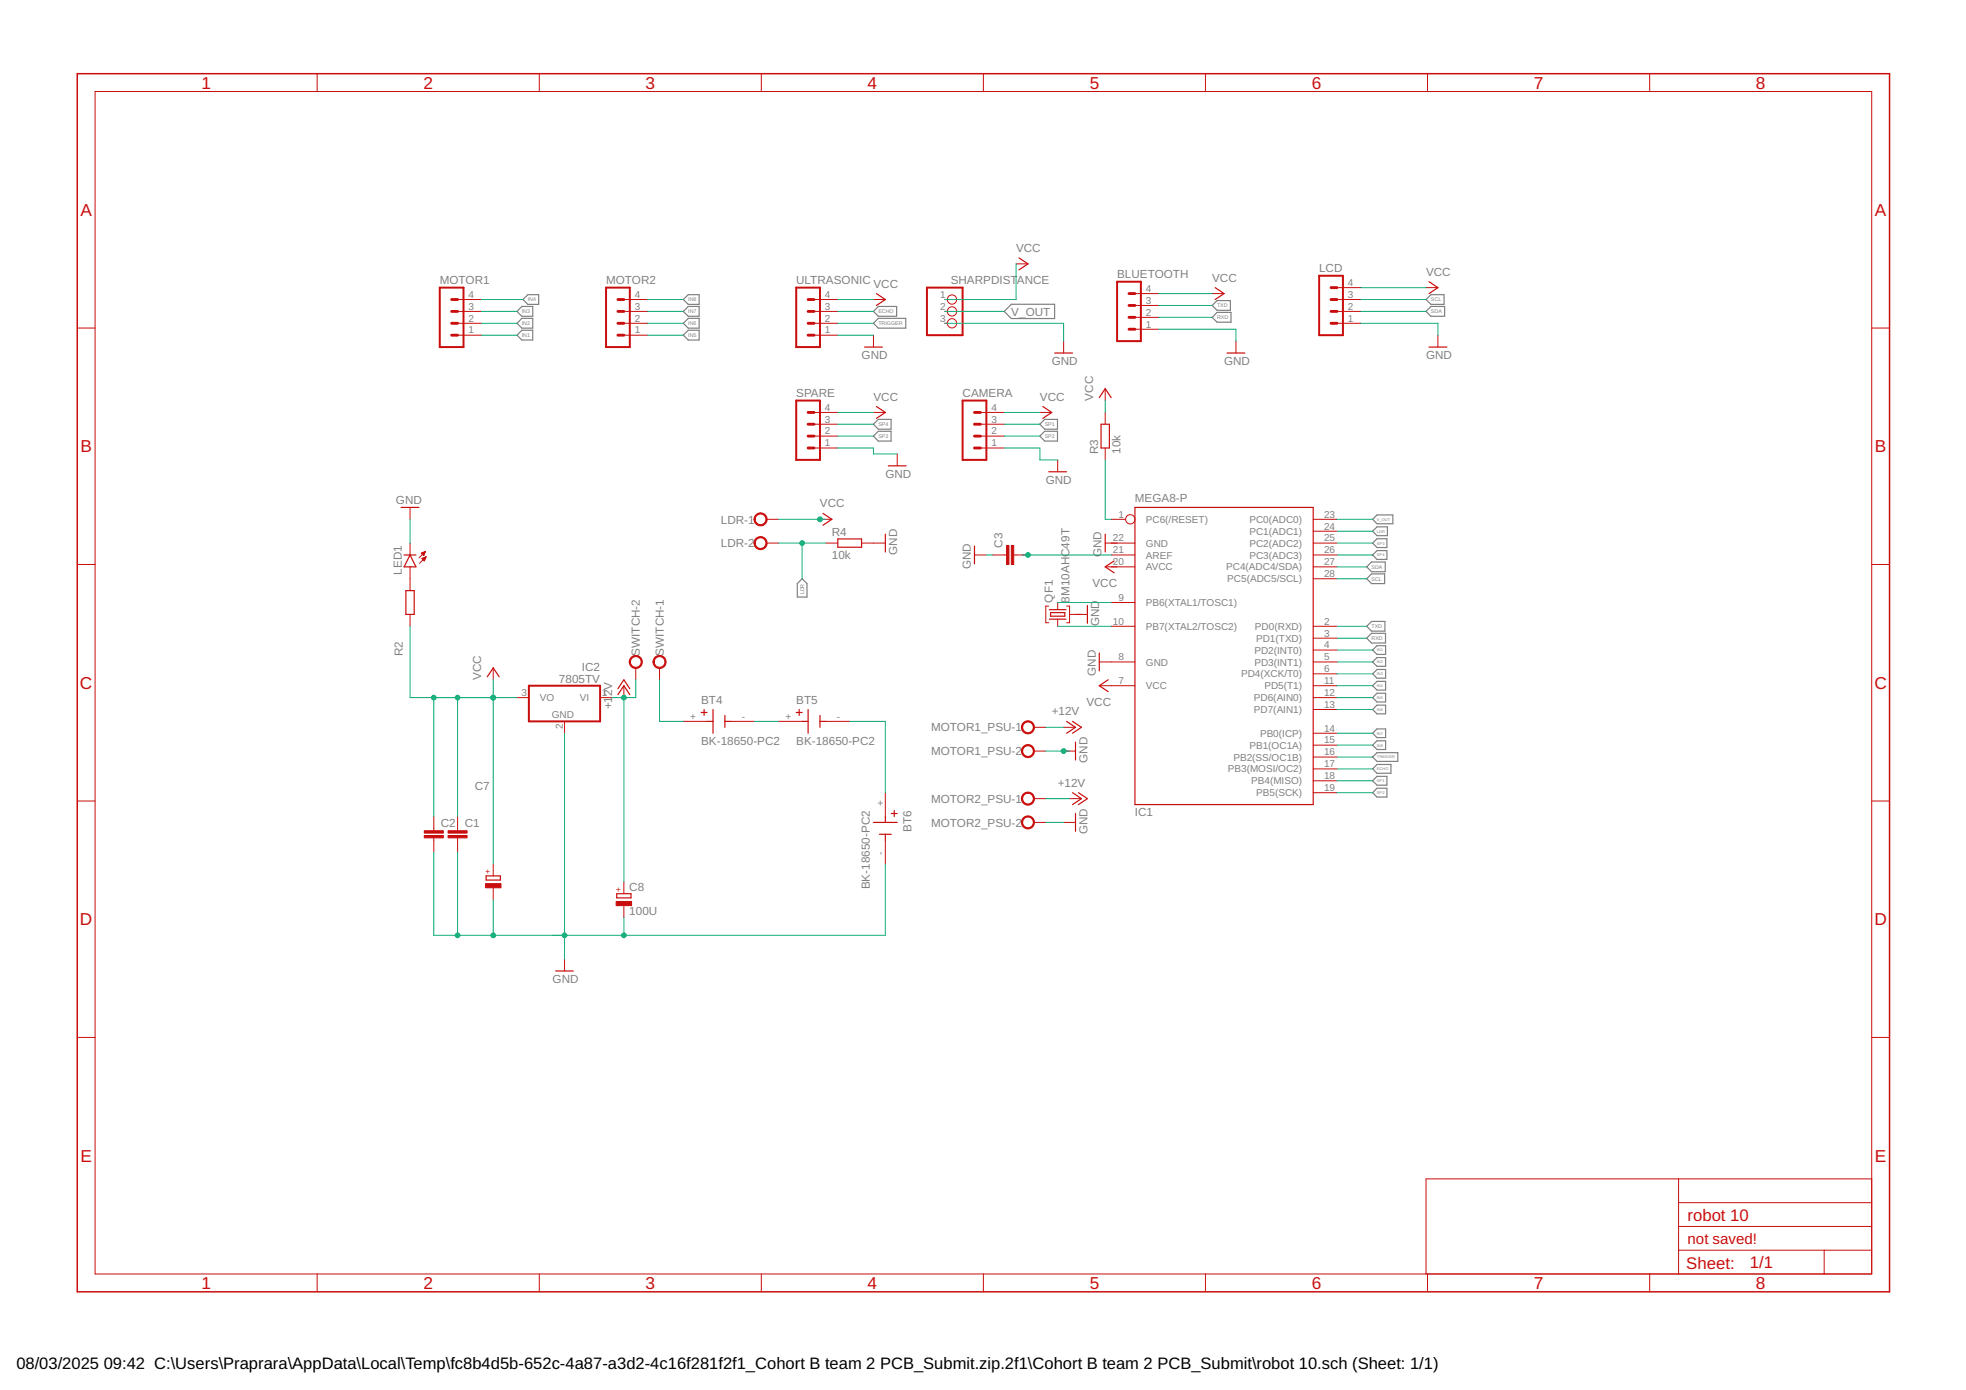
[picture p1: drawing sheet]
<svg xmlns="http://www.w3.org/2000/svg" width="420mm" height="297mm" viewBox="0 0 420 297" stroke-linecap="round" stroke-linejoin="round" font-family="sans-serif">
<g fill="none" stroke="#808080" stroke-width=".25">
<path d="M111.5 65.5h2.4v2.1h-2.4l-1-1.1zM111.5 68h2.4v2.1h-2.4l-1-1zM111.5 70.6h2.4v2.1h-2.4l-1-1.1zM111.8 64l1-1h2.3v2h-2.3zM146 64l1.1-1h2.3v2h-2.3zM147.1 65.5h2.3v2.1h-2.3l-1.1-1.1zM147.1 68h2.3v2.1h-2.3l-1.1-1zM147.1 70.6h2.3v2.1h-2.3l-1.1-1.1zM187.7 65.5h3.9v2.1h-3.9l-1-1.1zM187.7 68h5.9v2.1h-5.9l-1-1zM216.1 65h9.3v3.1h-9.3l-1.5-1.6zM259.1 65.3l1-1.1h2.9v2.1h-2.9z"/>
<path d="M260.1 66.8h3v2.1h-3l-1-1.1zM304.8 64l1-1h2.8v2h-2.8zM305.8 65.5h2.9v2.1h-2.9l-1-1.1zM187.7 89.6h2.7v2.1h-2.7l-1-1zM187.7 92.2h2.7v2.1h-2.7l-1-1.1zM223.3 89.6h2.7v2.1h-2.7l-1.1-1zM223.3 92.2h2.7v2.1h-2.7l-1.1-1.1zM293.3 111l1-1h3.4v1.9h-3.4zM293.3 118.6l1-.9h2.1v1.8h-2.1zM293.3 116.1l1-1h2.1v1.9h-2.1zM293.3 113.5l1-.9h2.2v1.9h-2.2zM170.4 124.7l1-1 1.1 1v2.9h-2.1z"/>
<path d="M293.1 135.3h3v2.1h-3l-1-1zM293.1 132.8h2.9v2.1h-2.9l-1-1.1zM293.1 122.6h2.8v2.1h-2.8l-1-1zM293.1 120.1h2.9v2.1h-2.9l-1-1.1zM293.3 138.9l1-.9h1.8v1.8h-1.8zM293.3 146.5l1-.9h1.8v1.9h-1.8zM293.3 141.5l1-1h1.8v1.9h-1.8zM293.3 144l1-.9h1.8v1.8h-1.8zM293.3 149.1l1-1h1.8v1.9h-1.8zM293.3 151.6l1-.9h1.8v1.8h-1.8zM293.3 156.7l1-.9h1.8v1.8h-1.8zM293.3 159.2l1-.9h1.8v1.9h-1.8z"/>
<path d="M293.3 161.8l1-1h4.4v1.9h-4.4zM294.3 163.4h3v1.8h-3l-1-.9zM294.3 165.9h2.1v1.9h-2.1l-1-.9zM294.3 168.4h2.1v1.9h-2.1l-1-.9z"/>
</g>
<g fill="none" stroke="#c90d0c" stroke-width=".21">
<path d="M20.3 19.6h379.7v252.6h-379.7zM67.8 15.7v3.9M115.3 15.7v3.9M162.7 15.7v3.9M210.2 15.7v3.9M257.6 15.7v3.9M305.1 15.7v3.9M352.6 15.7v3.9M217.1 56.4h2.6M16.5 70.1h3.8M97.8 71.6h5.1M97.8 69.1h5.1"/>
<path d="M97.8 66.5h5.1M97.8 64h5.1M133.3 71.6h5.1M133.3 69.1h5.1M133.3 66.5h5.1M133.3 64h5.1M174 71.6h5M174 69.1h5M174 66.5h5M174 64h5M186.7 64h2.5M186.7 71.6v2.6"/>
<path d="M201.9 69.1h.6M201.9 66.5h.6M201.9 64h.6M227.3 72.9v2.5M242.5 70.4h5.1M242.5 67.8h5.1M242.5 65.3h5.1M242.5 62.7h5.1M259.1 62.7h2.5M264.1 72.9v2.5M285.7 69.1h5.1M285.7 66.5h5.1"/>
<path d="M285.7 64h5.1M285.7 61.5h5.1M304.8 61.5h2.5M307.3 71.6v2.6M400 70.1h3.8M174 95.7h5M174 93.2h5M174 90.7h5M174 88.1h5M186.7 88.1h2.5M191.7 97v2.5M209.5 95.7h5.1"/>
<path d="M209.5 93.2h5.1M209.5 90.7h5.1M209.5 88.1h5.1M222.2 88.1h2.6M226 98.3v2.5M236.2 83.1v2.5M236.2 88.1v2.6M236.2 95.7v2.6M87.6 108.4v2.6M87.6 116.1v2.5M90 118.2l.9-.4-.3 .9zM90.1 118.2h.7"/>
<path d="M90.1 118.3h.6M90.2 119.4l.9-.4-.4 .9zM90.2 119.4h.7M90.3 118.4h.4M90.3 119.5h.5M90.3 119.3h.6M90.4 118.1h.4M90.4 118.6h.2M90.4 119.7h.4M90.5 118.7h.1M90.6 119.8h.1M90.6 119.2h.4"/>
<path d="M90.7 118h.2M90.9 119h.1M90.9 117.8l-1.4 1.4M91.1 119l-1.4 1.4M163.8 116.1h2.5M163.8 111h2.5M175.2 111h2.6M176.5 116.1h2.5M184.1 116.1h5.1M208.3 118.6h2.5M212.1 118.6h3M216.6 118.6h3.1"/>
<path d="M236.2 116.1h6.3M237.5 118.6h5M237.5 111h3.1M280.6 116.1h5.1M280.6 118.6h5.1M280.6 113.5h5.1M280.6 111h5.1M16.5 120.6h3.8M87.6 121.1v5.1M87.6 131.3v2.5M224.1 129.5h-.6v3.6h.6M226 128.8v1.5"/>
<path d="M226 132.3v1.5M227.9 129.5h.7v3.6h-.7M228.6 131.3h3.8M236.2 121.1h6.3M237.5 133.8h5M237.5 128.8h5M280.6 133.8h5.1M280.6 121.1h5.1M280.6 138.9h5.1M280.6 136.4h5.1M280.6 123.7h5.1M400 120.6h3.8"/>
<path d="M105.4 142.7v2.6M110.5 149.1h2.5M120.6 154.2v2.5M128.2 149.1h2.6M133.3 146.5v2.6M135.9 142.7v2.6M140.9 142.7v2.6M146 154.2h5.1M156.2 154.2h5.1M166.3 154.2h5.1M176.5 154.2h5.1M221 155.4h2.5"/>
<path d="M227.3 155.4h2.5M234.9 141.5h7.6M234.9 146.5h7.6M280.6 141.5h5.1M280.6 146.5h5.1M280.6 159.2h5.1M280.6 156.7h5.1M280.6 151.6h5.1M280.6 149.1h5.1M280.6 144h5.1M16.5 171.2h3.8M92.7 174.5v3"/>
<path d="M92.7 179v3.1M97.8 174.5v3M97.8 179v3.1M189.2 169.4v5.1M189.2 179.6v5M221 160.5h2.5M221 170.7h2.5M221 175.7h2.5M227.3 160.5h2.5M227.3 175.7h2.5M228.6 170.7h2.5M280.6 169.4h5.1"/>
<path d="M280.6 166.9h5.1M280.6 164.3h5.1M280.6 161.8h5.1M400 171.2h3.8M105.4 184.6v2.6M105.4 189.7v2.6M133.3 188.4v2.6M133.3 193.5v2.6M120.6 205v2.5M16.5 221.7h3.8M400 221.7h3.8M358.7 251.9v20.3"/>
<path d="M358.7 257h41.3M400 251.9h-95.2v20.3M67.8 272.2v3.9M115.3 272.2v3.9M162.7 272.2v3.9M210.2 272.2v3.9M257.6 272.2v3.9M305.1 272.2v3.9M352.6 272.2v3.9M358.7 267.2h41.3M358.7 262.1h41.3M389.8 267.2v5"/>
<circle cx="203.5" cy="69.1" r=".99"/>
<circle cx="203.5" cy="64" r=".99"/>
<circle cx="203.5" cy="66.5" r=".99"/>
<circle cx="241.6" cy="111" r=".99"/>
</g>
<path d="M16.5 15.7h387.3v260.4h-387.3z" fill="none" stroke="#c90d0c" stroke-width=".32"/>
<path d="M281.9 58.9h5.1v12.7h-5.1zM94 61.5h5.1v12.7h-5.1zM129.5 61.5h5.1v12.7h-5.1zM170.2 61.5h5v12.7h-5zM198.1 61.5h7.6v10.1h-7.6zM238.7 60.2h5.1v12.7h-5.1zM170.2 85.6h5v12.7h-5zM205.7 85.6h5.1v12.7h-5.1zM113 146.5h15.2v7.7h-15.2z" fill="none" stroke="#c90d0c" stroke-width=".42"/>
<g fill="none" stroke="#c90d0c" stroke-width=".61">
<path d="M96.5 66.5h1.3M96.5 69.1h1.3M96.5 71.6h1.3M96.5 64h1.3M132.1 66.5h1.2M132.1 69.1h1.2M132.1 71.6h1.2M132.1 64h1.2M172.7 66.5h1.3M172.7 69.1h1.3M172.7 71.6h1.3M172.7 64h1.3"/>
<path d="M241.3 65.3h1.2M241.3 67.8h1.2M241.3 70.4h1.2M241.3 62.7h1.2M284.5 66.5h1.2M284.5 69.1h1.2M284.5 64h1.2M284.5 61.5h1.2M172.7 90.7h1.3M172.7 93.2h1.3M172.7 95.7h1.3M172.7 88.1h1.3"/>
<path d="M208.3 90.7h1.2M208.3 93.2h1.2M208.3 95.7h1.2M208.3 88.1h1.2"/>
</g>
<g fill="none" stroke="#c90d0c" stroke-width=".25">
<path d="M217.8 55.1l1.9 1.3-1.9 1.3M184.8 74.2h3.8M187.3 62.7l1.9 1.3-1.9 1.3M225.4 75.4h3.8M259.7 61.5l1.9 1.2-1.9 1.3M262.2 75.4h3.8M305.4 74.2h3.8M305.4 60.2l1.9 1.3-1.9 1.2M187.3 86.9l1.9 1.2-1.9 1.3M189.8 99.5h3.9M222.9 86.9l1.9 1.2-1.9 1.3M234.9 85l1.3-1.9 1.3 1.9"/>
<path d="M235.3 90.7h1.8v5h-1.8zM85.7 108.4h3.8M86.4 118.6h2.5M87.6 118.6l1.3 2.5h-2.5zM175.9 109.7l1.9 1.3-1.9 1.2M179 115.2h5.1v1.7h-5.1zM189.2 114.2v3.8M208.3 116.7v3.8M224.1 100.8h3.8M236.2 114.2v3.8M238.1 119.9l-1.9 1.2 1.9 1.3M242.5 108.4h38.1v63.5h-38.1z"/>
<path d="M86.7 126.2h1.8v5.1h-1.8zM224.3 130.3h3.5M224.3 132.3h3.5M224.5 130.9h3.1v.8h-3.1zM232.4 129.4v3.8M234.9 139.6v3.8M104.1 144.6l1.3-1.9 1.3 1.9M132.1 148.4l1.2-1.9 1.3 1.9M132.1 147.2l1.2-1.9 1.3 1.9M149.8 152.3h1.3M150.5 151.6v1.3M151.1 154.2h1.3"/>
<path d="M152.4 151.6v5.1M154.9 152.9v2.5M154.9 154.2h1.3M170.2 152.3h1.2M170.8 151.6v1.3M171.4 154.2h1.3M172.7 151.6v5.1M175.2 154.2h1.3M175.2 152.9v2.5M227.9 154.2l1.9 1.2-1.9 1.3M229.2 154.2l1.9 1.2-1.9 1.3M229.8 158.6v3.8"/>
<path d="M236.8 145.3l-1.9 1.2 1.9 1.3M186.7 175.7h5M187.9 178.3h2.6M189.2 174.5v1.2M189.2 178.3v1.3M190.5 173.8h1.2M191.1 173.2v1.3M229.2 169.4l1.9 1.3-1.9 1.2M229.8 173.8v3.9M230.5 169.4l1.9 1.3-1.9 1.2M103.9 187.2h3v.9h-3zM131.8 191h3.1v.9h-3.1z"/>
<path d="M118.7 207.5h3.8"/>
</g>
<g fill="#c90d0c" stroke="#c90d0c" stroke-width=".21">
<path d="M139.9 140.5a1.4 1.4 0 0 1 2.3 .2 1.4 1.4 0 0 1-.9 2.1 1.4 1.4 0 0 1-1.7-1.3h.2a1.15 1.15 0 0 1 1.6-1.1 1.15 1.15 0 0 1 .3 1.9 1.15 1.15 0 0 1-1.9-.6v-.2h-.2z" fill-rule="evenodd"/>
<path d="M134.9 140.5a1.4 1.4 0 0 1 2.2 .2 1.4 1.4 0 0 1-.9 2.1 1.4 1.4 0 0 1-1.7-1.3h.2a1.15 1.15 0 0 1 1.6-1.1 1.15 1.15 0 0 1 .3 1.9 1.15 1.15 0 0 1-1.8-.6l-.1-.2h-.2z" fill-rule="evenodd"/>
<path d="M218.7 154.5a1.39 1.39 0 0 1 2.2 .2 1.39 1.39 0 0 1-.8 2.1 1.39 1.39 0 0 1-1.8-1.4h.2a1.15 1.15 0 0 1 1.6-1.1 1.15 1.15 0 0 1 .3 2 1.15 1.15 0 0 1-1.8-.6l-.1-.3h-.2z" fill-rule="evenodd"/>
<path d="M218.7 159.6a1.39 1.39 0 0 1 2.2 .2 1.39 1.39 0 0 1-.8 2.1 1.39 1.39 0 0 1-1.8-1.4h.2a1.15 1.15 0 0 1 1.6-1.1 1.15 1.15 0 0 1 .3 1.9 1.15 1.15 0 0 1-1.8-.5l-.1-.3h-.2z" fill-rule="evenodd"/>
<path d="M218.7 169.7a1.39 1.39 0 0 1 2.2 .3 1.39 1.39 0 0 1-.8 2 1.39 1.39 0 0 1-1.8-1.3h.2a1.15 1.15 0 0 1 1.6-1.1 1.15 1.15 0 0 1 .3 1.9 1.15 1.15 0 0 1-1.8-.6l-.1-.2h-.2z" fill-rule="evenodd"/>
<path d="M218.7 174.8a1.39 1.39 0 0 1 2.2 .2 1.39 1.39 0 0 1-.8 2.1 1.39 1.39 0 0 1-1.8-1.4h.2a1.15 1.15 0 0 1 1.6-1 1.15 1.15 0 0 1 .3 1.9 1.15 1.15 0 0 1-1.8-.6l-.1-.3h-.2z" fill-rule="evenodd"/>
<path d="M161.5 110a1.4 1.4 0 0 1 2.2 .3 1.4 1.4 0 0 1-.8 2 1.4 1.4 0 0 1-1.8-1.3h.3a1.15 1.15 0 0 1 1.6-1.1 1.15 1.15 0 0 1 .3 1.9 1.15 1.15 0 0 1-1.9-.5v-.3h-.3z" fill-rule="evenodd"/>
<path d="M161.5 115.1a1.4 1.4 0 0 1 2.2 .2 1.4 1.4 0 0 1-.8 2.1 1.4 1.4 0 0 1-1.8-1.3h.3a1.15 1.15 0 0 1 1.6-1.1 1.15 1.15 0 0 1 .3 1.9 1.15 1.15 0 0 1-1.9-.5v-.3h-.3z" fill-rule="evenodd"/>
</g>
<g fill="#c90d0c" stroke="#c90d0c" stroke-width=".21">
<path d="M103.8 188.8h3.3v.9h-3.3z"/>
<path d="M131.7 192.6h3.3v.9h-3.3z"/>
<path d="M95.8 177.5h4v.5h-4z"/>
<path d="M95.8 178.5h4v.5h-4z"/>
<path d="M90.7 177.5h4v.5h-4z"/>
<path d="M90.7 178.5h4v.5h-4z"/>
<path d="M215.1 116.6h.5v4h-.5z"/>
<path d="M216.1 116.6h.5v4h-.5z"/>
</g>
<g fill="none" stroke="#0dab76" stroke-width=".21">
<path d="M217.1 56.4v7.6h-15.2M102.9 64h8.9M102.9 66.5h7.6M102.9 69.1h7.6M102.9 71.6h7.6M138.4 64h7.6M138.4 66.5h7.6M138.4 69.1h7.6M138.4 71.6h7.6M179 64h7.7M179 66.5h7.7M179 69.1h7.7"/>
<path d="M179 71.6h7.7M201.9 66.5h12.7M201.9 69.1h25.4v3.8M247.6 65.3h11.5M247.6 67.8h11.5M247.6 62.7h11.5M247.6 70.4h16.5v2.5M290.8 64h14M290.8 66.5h14M290.8 69.1h16.5v2.5M290.8 61.5h14M179 90.7h7.7"/>
<path d="M179 93.2h7.7M179 88.1h7.7M179 95.7h7.7v1.3h5M214.6 90.7h7.6M214.6 93.2h7.6M214.6 88.1h7.6M214.6 95.7h7.6v2.6h3.8M236.2 98.3v12.7h1.3M236.2 85.6v2.5M87.6 111v5.1M166.3 111h10.2M166.3 116.1h10.2"/>
<path d="M171.4 116.1v7.6M210.8 118.6h1.3M218.4 118.6h19.1M285.7 111h7.6M285.7 118.6h7.6M285.7 116.1h7.6M285.7 113.5h7.6M87.6 133.8v15.3h22.9M226 133.8h11.5M226 128.8h11.5M285.7 138.9h7.6M285.7 133.8h6.4"/>
<path d="M285.7 136.4h6.4M285.7 123.7h6.4M285.7 121.1h6.4M92.7 149.1v25.4M97.8 149.1v25.4M105.4 145.3v39.3M120.6 156.7v48.3M133.3 149.1v39.3M135.9 145.3v3.8h-5.1M140.9 145.3v8.9h5.1M161.3 154.2h5M181.6 154.2h7.6v15.2"/>
<path d="M223.5 155.4h3.8M285.7 146.5h7.6M285.7 144h7.6M285.7 141.5h7.6M285.7 159.2h7.6M285.7 156.7h7.6M285.7 151.6h7.6M285.7 149.1h7.6M223.5 175.7h3.8M223.5 160.5h5.1M223.5 170.7h5.1M285.7 164.3h7.6"/>
<path d="M285.7 161.8h7.6M285.7 166.9h7.6M285.7 169.4h7.6M92.7 182.1v17.8h96.5v-15.3M97.8 182.1v17.8M105.4 192.3v7.6M133.3 196.1v3.8"/>
</g>
<g fill="#0dab76" stroke="#0dab76" stroke-width=".21">
<circle cx="105.4" cy="149.1" r=".51"/>
<circle cx="97.8" cy="149.1" r=".51"/>
<circle cx="92.7" cy="149.1" r=".51"/>
<circle cx="175.2" cy="111" r=".51"/>
<circle cx="133.3" cy="199.9" r=".51"/>
<circle cx="120.6" cy="199.9" r=".51"/>
<circle cx="105.4" cy="199.9" r=".51"/>
<circle cx="97.8" cy="199.9" r=".51"/>
<circle cx="227.3" cy="160.5" r=".51"/>
<circle cx="133.3" cy="149.1" r=".51"/>
<circle cx="219.7" cy="118.6" r=".51"/>
<circle cx="171.4" cy="116.1" r=".51"/>
</g>
<g font-size="3.7" fill="#c90d0c">
<text x="43" y="18.9">1</text>
<text x="90.5" y="18.9">2</text>
<text x="138" y="18.9">3</text>
<text x="185.4" y="18.9">4</text>
<text x="232.9" y="18.9">5</text>
<text x="280.3" y="18.9">6</text>
<text x="327.8" y="18.9">7</text>
<text x="375.3" y="18.9">8</text>
<text x="17.2" y="46.1">A</text>
<text x="400.7" y="46.1">A</text>
<text x="17.2" y="96.7">B</text>
<text x="400.7" y="96.7">B</text>
<text x="17.1" y="147.2">C</text>
<text x="400.6" y="147.2">C</text>
<text x="17.1" y="197.7">D</text>
<text x="400.6" y="197.7">D</text>
<text x="17.2" y="248.3">E</text>
<text x="400.7" y="248.3">E</text>
<text x="43" y="275.4">1</text>
<text x="90.5" y="275.4">2</text>
<text x="138" y="275.4">3</text>
<text x="185.4" y="275.4">4</text>
<text x="232.9" y="275.4">5</text>
<text x="280.3" y="275.4">6</text>
<text x="327.8" y="275.4">7</text>
<text x="375.3" y="275.4">8</text>
</g>
<g font-size="3.6" fill="#c90d0c">
<text x="360.6" y="260.8">robot 10</text>
<text x="360.4" y="271.1">Sheet:</text>
<text x="374" y="271">1/1</text>
</g>
<g font-size="3.5">
<text x="3.5" y="292.5">08/03/2025</text>
<text x="22.2" y="292.5">09:42 C:\Users\Praprara\AppData\Local\Temp\fc8b4d5b-652c-4a87-a3d2-4c16f281f2f1_Cohort B team 2 PCB_Submit.zip.2f1\Cohort B team 2 PCB_Submit\robot 10.sch (Sheet: 1/1)</text>
</g>
<text font-size="3.2" fill="#c90d0c" x="360.6" y="265.9">not saved!</text>
<g font-size="2.5" fill="#808080">
<text x="217.1" y="53.8">VCC</text>
<text x="238.7" y="59.4">BLUETOOTH</text>
<text x="281.9" y="58.2">LCD</text>
<text x="304.8" y="58.9">VCC</text>
<text x="94" y="60.7">MOTOR1</text>
<text x="129.5" y="60.7">MOTOR2</text>
<text x="170.2" y="60.7">ULTRASONIC</text>
<text x="186.7" y="61.5">VCC</text>
<text x="203.2" y="60.7">SHARPDIST</text>
<text x="217.3" y="60.7">ANCE</text>
<text x="259.1" y="60.2">VCC</text>
<text x="216.1" y="67.4">V_OUT</text>
<text x="184.1" y="76.7">GND</text>
<text x="224.8" y="78">GND</text>
<text x="261.6" y="78">GND</text>
<text x="304.8" y="76.7">GND</text>
<text x="170.2" y="84.8">SPARE</text>
<text x="186.7" y="85.6">VCC</text>
<text x="205.7" y="84.8">CAMERA</text>
<text x="222.2" y="85.6">VCC</text>
<text x="233.7" y="85.6" transform="rotate(-90 233.7 85.6)">VCC</text>
<text x="234.7" y="97" transform="rotate(-90 234.7 97)">R3</text>
<text x="239.5" y="97" transform="rotate(-90 239.5 97)">10k</text>
<text x="84.6" y="107.7">GND</text>
<text x="189.2" y="102.1">GND</text>
<text x="223.5" y="103.4">GND</text>
<text x="242.5" y="107.2">MEGA8-P</text>
<text x="154.1" y="111.9">LDR-1</text>
<text x="175.2" y="108.4">VCC</text>
<text x="154.1" y="117">LDR-2</text>
<text x="177.8" y="119.4">10k</text>
<text x="177.8" y="114.6">R4</text>
<text x="191.8" y="118.6" transform="rotate(-90 191.8 118.6)">GND</text>
<text x="214.2" y="117.1" transform="rotate(-90 214.2 117.1)">C3</text>
<text x="235.4" y="119.1" transform="rotate(-90 235.4 119.1)">GND</text>
<text x="85.8" y="122.8" transform="rotate(-90 85.8 122.8)">LED1</text>
<text x="207.5" y="121.6" transform="rotate(-90 207.5 121.6)">GND</text>
<text x="233.5" y="125.5">VCC</text>
<text x="225" y="128.8" transform="rotate(-90 225 128.8)">QF1</text>
<text x="228.6" y="128.8" transform="rotate(-90 228.6 128.8)">8M10AHC49T</text>
<text x="234.9" y="133.8" transform="rotate(-90 234.9 133.8)">GND</text>
<text x="86.1" y="140.2" transform="rotate(-90 86.1 140.2)">R2</text>
<text x="124.4" y="143.4">IC2</text>
<text x="136.8" y="140.2" transform="rotate(-90 136.8 140.2)">SWITCH-2</text>
<text x="141.8" y="140.2" transform="rotate(-90 141.8 140.2)">SWITCH-1</text>
<text x="102.9" y="145.3" transform="rotate(-90 102.9 145.3)">VCC</text>
<text x="119.5" y="145.9">7805TV</text>
<text x="130.8" y="148.8" transform="rotate(-90 130.8 148.8)">2V</text>
<text x="234.2" y="144.5" transform="rotate(-90 234.2 144.5)">GND</text>
<text x="130.8" y="151.6" transform="rotate(-90 130.8 151.6)">+1</text>
<text x="149.8" y="150.3">BT4</text>
<text x="170.2" y="150.3">BT5</text>
<text x="224.8" y="152.9">+12V</text>
<text x="232.2" y="150.9">VCC</text>
<text x="149.8" y="159.2">BK-18650-PC2</text>
<text x="170.2" y="159.2">BK-18650-PC2</text>
<text x="199" y="156.3">MOTOR1_PSU-1</text>
<text x="199" y="161.4">MOTOR1_PSU-2</text>
<text x="232.4" y="163" transform="rotate(-90 232.4 163)">GND</text>
<text x="101.5" y="168.9">C7</text>
<text x="199" y="171.6">MOTOR2_PSU-1</text>
<text x="226" y="168.1">+12V</text>
<text x="94.2" y="176.6">C2</text>
<text x="99.3" y="176.6">C1</text>
<text x="194.8" y="177.8" transform="rotate(-90 194.8 177.8)">BT6</text>
<text x="199" y="176.6">MOTOR2_PSU-2</text>
<text x="232.4" y="178.3" transform="rotate(-90 232.4 178.3)">GND</text>
<text x="242.5" y="174.5">IC1</text>
<text x="134.5" y="190.5">C8</text>
<text x="185.9" y="190.1" transform="rotate(-90 185.9 190.1)">BK-18650-PC2</text>
<text x="134.5" y="195.6">100U</text>
<text x="118.1" y="210">GND</text>
</g>
<g font-size="2.1" fill="#808080">
<text x="100.1" y="63.6">4</text>
<text x="135.7" y="63.6">4</text>
<text x="176.3" y="63.6">4</text>
<text x="200.9" y="63.6">1</text>
<text x="244.9" y="64.9">3</text>
<text x="244.9" y="62.4">4</text>
<text x="288.1" y="63.6">3</text>
<text x="288.1" y="61.1">4</text>
<text x="100.1" y="71.3">1</text>
<text x="100.1" y="68.7">2</text>
<text x="100.1" y="66.2">3</text>
<text x="135.7" y="71.3">1</text>
<text x="135.7" y="68.7">2</text>
<text x="135.7" y="66.2">3</text>
<text x="176.3" y="71.3">1</text>
<text x="176.3" y="68.7">2</text>
<text x="176.3" y="66.2">3</text>
<text x="200.9" y="66.2">2</text>
<text x="200.9" y="68.7">3</text>
<text x="244.9" y="70">1</text>
<text x="244.9" y="67.5">2</text>
<text x="288.1" y="68.7">1</text>
<text x="288.1" y="66.2">2</text>
<text x="176.3" y="87.8">4</text>
<text x="211.9" y="87.8">4</text>
<text x="176.3" y="95.4">1</text>
<text x="176.3" y="92.9">2</text>
<text x="176.3" y="90.3">3</text>
<text x="211.9" y="95.4">1</text>
<text x="211.9" y="92.9">2</text>
<text x="211.9" y="90.3">3</text>
<text x="239" y="110.6">1</text>
<text x="244.9" y="111.7">PC6(/RESET)</text>
<text x="267" y="111.7">PC0(ADC0)</text>
<text x="283" y="113.2">24</text>
<text x="283" y="110.6">23</text>
<text x="237.8" y="115.7">22</text>
<text x="237.8" y="118.2">21</text>
<text x="244.9" y="116.8">GND</text>
<text x="244.9" y="119.4">AREF</text>
<text x="267" y="119.4">PC3(ADC3)</text>
<text x="267" y="116.8">PC2(ADC2)</text>
<text x="267" y="114.3">PC1(ADC1)</text>
<text x="283" y="118.2">26</text>
<text x="283" y="115.7">25</text>
<text x="237.8" y="120.8">20</text>
<text x="244.9" y="121.9">AVCC</text>
<text x="262" y="121.9">PC4(ADC4/SDA)</text>
<text x="262.3" y="124.4">PC5(ADC5/SCL)</text>
<text x="283" y="123.3">28</text>
<text x="283" y="120.8">27</text>
<text x="239" y="128.4">9</text>
<text x="244.9" y="129.5">PB6(XTAL1/TOSC1)</text>
<text x="237.8" y="133.5">10</text>
<text x="244.9" y="134.6">PB7(XTAL2/TOSC2)</text>
<text x="268.2" y="134.6">PD0(RXD)</text>
<text x="268.4" y="137.1">PD1(TXD)</text>
<text x="283" y="136">3</text>
<text x="283" y="133.5">2</text>
<text x="239" y="141.1">8</text>
<text x="244.9" y="142.2">GND</text>
<text x="268.1" y="142.2">PD3(INT1)</text>
<text x="268.1" y="139.7">PD2(INT0)</text>
<text x="283" y="143.6">6</text>
<text x="283" y="141.1">5</text>
<text x="283" y="138.6">4</text>
<text x="111.5" y="148.7">3</text>
<text x="115.4" y="149.8">VO</text>
<text x="123.9" y="149.8">VI</text>
<text x="128.6" y="148.7">1</text>
<text x="239" y="146.2">7</text>
<text x="244.9" y="147.3">VCC</text>
<text x="265.2" y="144.8">PD4(XCK/T0)</text>
<text x="268" y="149.8">PD6(AIN0)</text>
<text x="270.2" y="147.3">PD5(T1)</text>
<text x="283" y="148.7">12</text>
<text x="283" y="146.2">11</text>
<text x="117.9" y="153.4">GND</text>
<text x="120.3" y="155.7" transform="rotate(-90 120.3 155.7)">2</text>
<text x="147.5" y="153.8">+</text>
<text x="158.5" y="153.8">-</text>
<text x="167.8" y="153.8">+</text>
<text x="178.8" y="153.8">-</text>
<text x="268" y="152.4">PD7(AIN1)</text>
<text x="283" y="151.3">13</text>
<text x="267" y="160">PB1(OC1A)</text>
<text x="269.3" y="157.5">PB0(ICP)</text>
<text x="283" y="161.4">16</text>
<text x="283" y="158.9">15</text>
<text x="283" y="156.3">14</text>
<text x="262.4" y="165.1">PB3(MOSI/OC2)</text>
<text x="263.6" y="162.5">PB2(SS/OC1B)</text>
<text x="267.4" y="167.6">PB4(MISO)</text>
<text x="283" y="166.5">18</text>
<text x="283" y="164">17</text>
<text x="188.9" y="172.1" transform="rotate(-90 188.9 172.1)">+</text>
<text x="268.5" y="170.2">PB5(SCK)</text>
<text x="283" y="169">19</text>
<text x="188.9" y="182.6" transform="rotate(-90 188.9 182.6)">-</text>
</g>
<g font-size="1.8" fill="#c90d0c">
<text x="104.8" y="186.8" transform="rotate(-90 104.8 186.8)">+</text>
<text x="132.8" y="190.6" transform="rotate(-90 132.8 190.6)">+</text>
</g>
<g font-size="1.1" fill="#808080">
<text x="112.8" y="64.4">IN4</text>
<text x="147.1" y="64.4">IN8</text>
<text x="260.1" y="65.7">TXD</text>
<text x="305.8" y="64.4">SCL</text>
<text x="111.5" y="66.9">IN3</text>
<text x="111.5" y="69.5">IN2</text>
<text x="147.1" y="66.9">IN7</text>
<text x="147.1" y="69.5">IN6</text>
<text x="187.7" y="66.9">ECHO</text>
<text x="187.7" y="69.5">TRIGGER</text>
<text x="260.1" y="68.2">RXD</text>
<text x="305.8" y="66.9">SDA</text>
<text x="111.5" y="72">IN1</text>
<text x="147.1" y="72">IN5</text>
<text x="187.7" y="91.1">SP4</text>
<text x="187.7" y="93.6">SP3</text>
<text x="223.3" y="91.1">SP1</text>
<text x="223.3" y="93.6">SP2</text>
<text x="293.1" y="124.1">SCL</text>
<text x="293.1" y="121.5">SDA</text>
<text x="171.8" y="127" transform="rotate(-90 171.8 127)">LDR</text>
<text x="293.1" y="134.2">TXD</text>
<text x="293.1" y="136.8">RXD</text>
</g>
<g font-size=".8" fill="#808080">
<text x="294.3" y="111.3">V_OUT</text>
<text x="294.3" y="113.8">LDR</text>
<text x="294.3" y="118.9">SP4</text>
<text x="294.3" y="116.4">SP3</text>
<text x="294.3" y="141.8">IN2</text>
<text x="294.3" y="139.2">IN1</text>
<text x="294.3" y="146.8">IN4</text>
<text x="294.3" y="144.3">IN3</text>
<text x="294.3" y="149.4">IN5</text>
<text x="294.3" y="151.9">IN6</text>
<text x="294.3" y="159.5">IN8</text>
<text x="294.3" y="157">IN7</text>
<text x="294.3" y="164.6">ECHO</text>
<text x="294.3" y="162.1">TRIGGER</text>
<text x="294.3" y="167.2">SP1</text>
<text x="294.3" y="169.7">SP2</text>
</g>
</svg>
